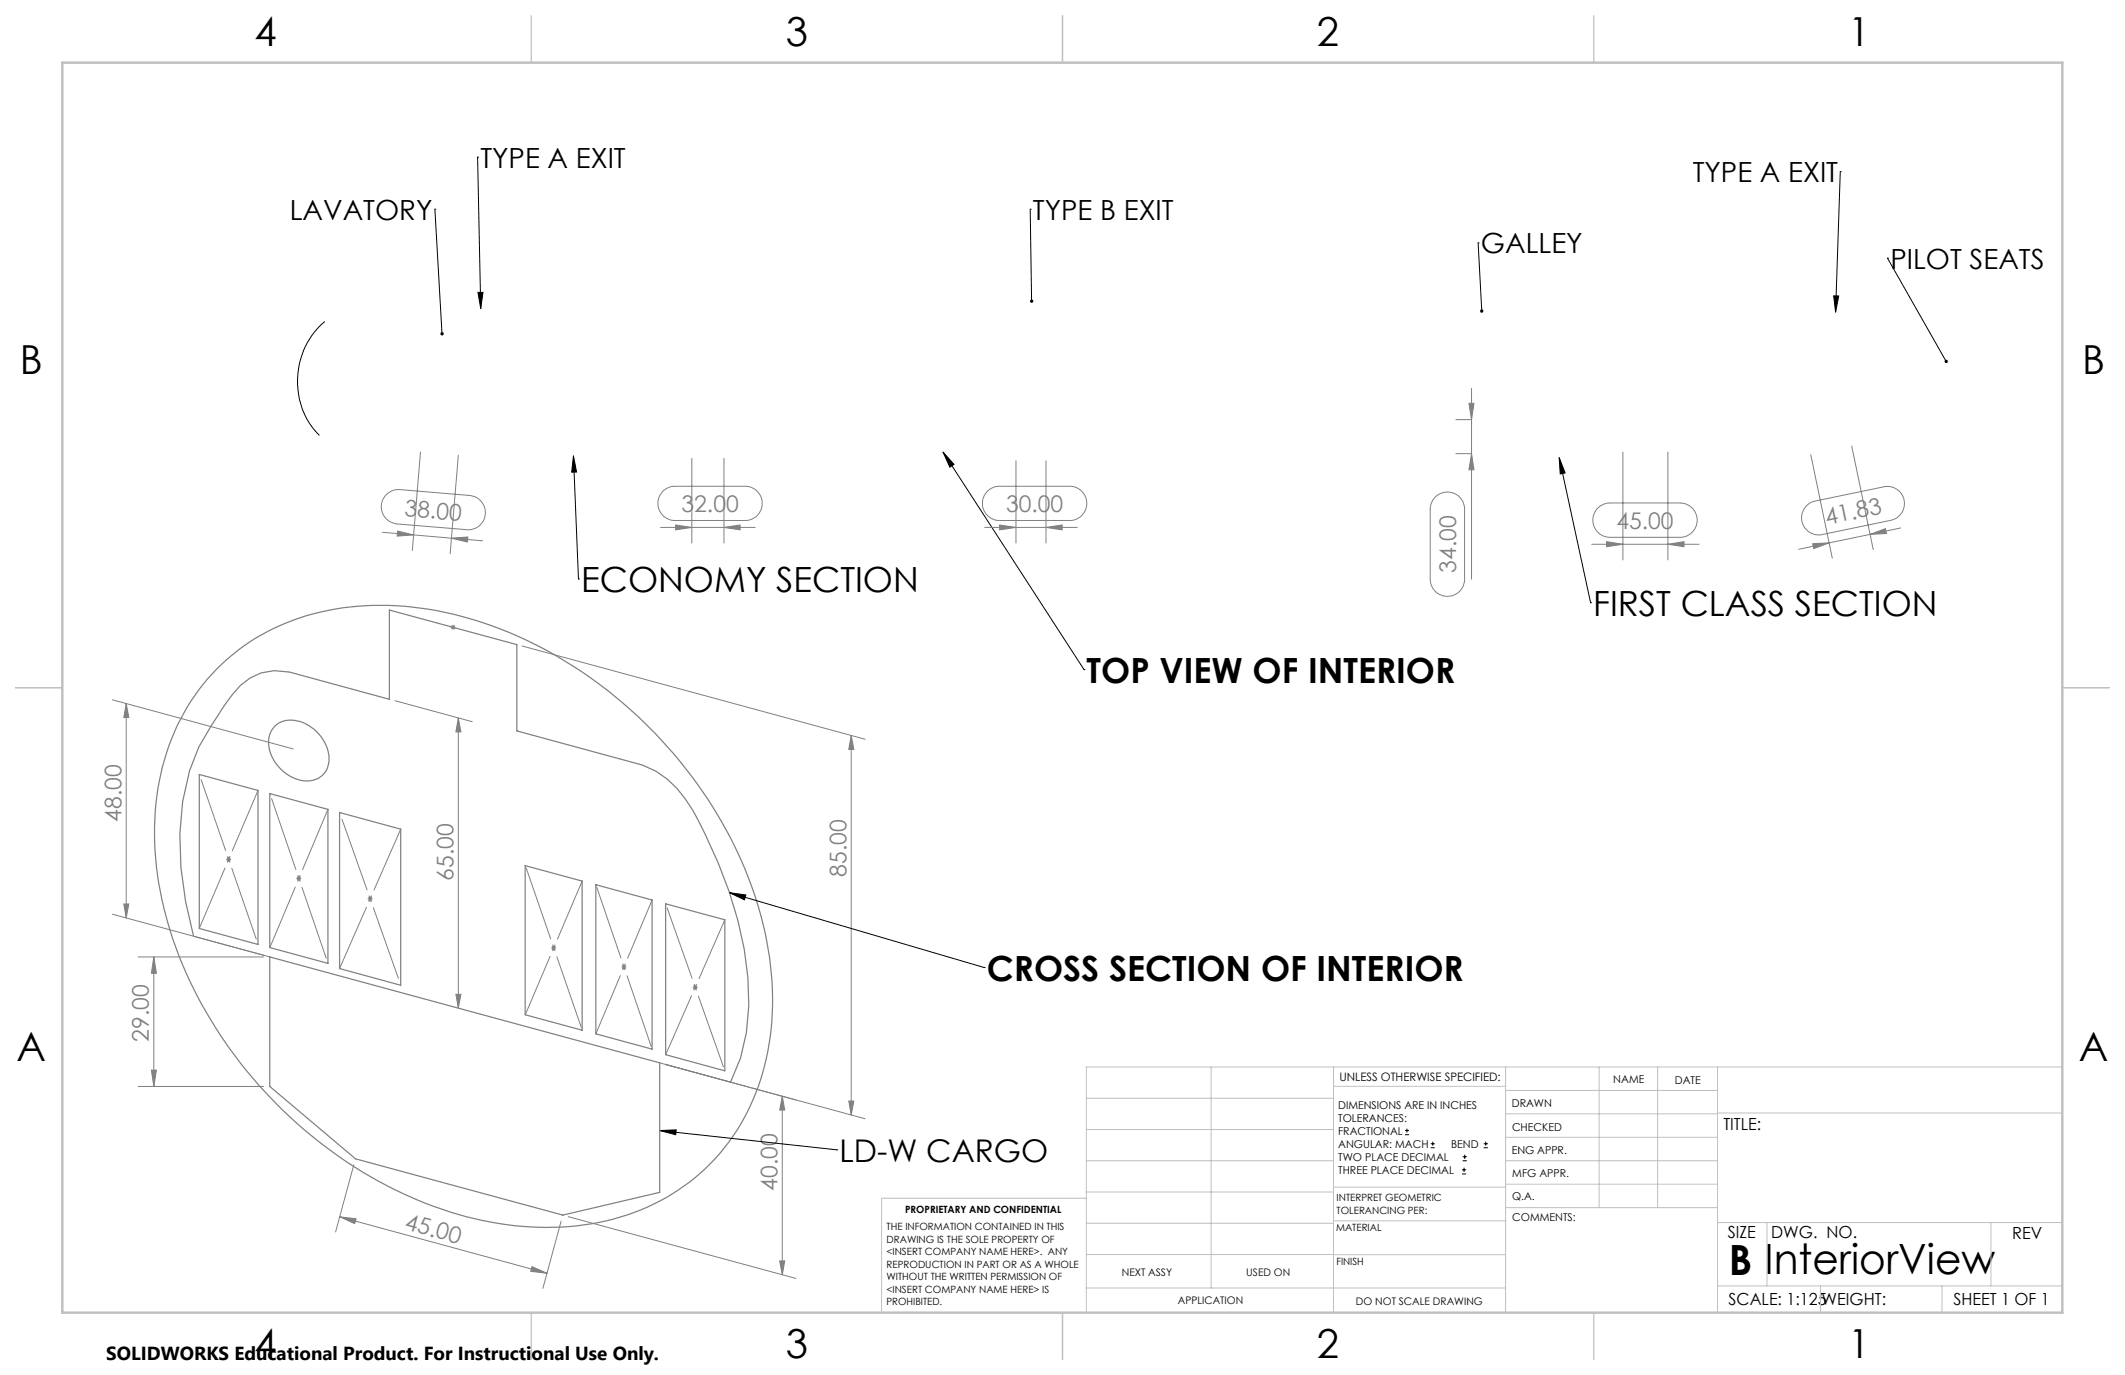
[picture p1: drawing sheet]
<svg xmlns="http://www.w3.org/2000/svg" width="432mm" height="279mm" viewBox="0 0 432 279" stroke-linecap="round" stroke-linejoin="round" font-family="sans-serif">
<g fill="none" stroke="#000" stroke-width=".2">
<path d="M97 31.9h.1M97 31.9l.7 30.8M373.9 34.9h.1M373.9 34.9l-.9 28.5M88.4 42.5h.1M88.4 42.5l1.4 25.3M97.1 59.4h1l-.4 3.3zM209.3 42.5h.1M209.3 42.5l.3 18.7M300.4 49.4h.1M300.4 49.4l.7 13.8M383.5 52.5h.1"/>
<path d="M383.5 52.5l12 20.9M66 65.3a15.9 15.9 0 0 0-1.1 23.2M372.6 60.1h1l-.6 3.3zM116.5 92.6l.7 3.3-1 .1zM116.5 92.6l1 25.1M191.6 91.9l2.3 2.5-.9 .5zM191.6 91.9l28.7 44.2M316.8 93l1.2 3.1-1 .2zM316.8 93l6.4 29.5M117.5 117.7h.1M220.3 136.1h.1M323.2 122.5h.1"/>
<path d="M148.2 181.4l3.4 .5-.3 .9zM148.2 181.4l51.8 15.2M200 196.6h.1M134.1 229.7l3.3-.1-.1 1zM134.1 229.7l35.9 3.9M170 233.6h.1M285.5 230.6h.8M285.5 229.7h.8M285.9 229.3v.9M290.7 233.2h.8M290.7 232.4h.8M291.1 232v.8"/>
<path d="M297.1 238.5h.8M297.1 237.7h.8M297.2 235.9h.9M297.2 235.1h.9M297.5 237.3v.8M297.6 234.6v.9M301.5 233.2h.8M301.5 232.4h.8M301.9 232v.8"/>
</g>
<g fill="none" stroke="#808080" stroke-width=".2">
<path d="M299 78.9v38.8M85.4 91.9l-1.6 20M93.1 92.5l-1.6 20M134.8 99.8l.1-.2a3.6 3.6 0 0 1 2.3-.8h14.2a3.5 3.5 0 0 1 3.5 3.5 3.5 3.5 0 0 1-3.5 3.5h-14.2a3.5 3.5 0 0 1-3.3-2.2 3.5 3.5 0 0 1 .9-3.8zM140.6 93.1v17.2M147.1 93.1v17.2M200.7 99.8l.4-.4a3.1 3.1 0 0 1 2-.6h14.2a3.5 3.5 0 0 1 3.5 3.5 3.5 3.5 0 0 1-3.5 3.5h-14.2a3.5 3.5 0 0 1-3.2-2.2 3.5 3.5 0 0 1 .8-3.8zM206.4 93.6v16.7M212.5 93.6v16.7M295.8 85.3h3.1M295.8 92.2h3.1M298.5 82h1l-.5 3.3z"/>
<path d="M299 92.2l.5 3.3h-1zM329.8 91.9v21.9M338.9 91.9v21.9M367.9 92.4l4.4 21M376.3 90.7l4.3 21M77.7 108.2l6.3 .5M78.6 100.4a3.7 3.7 0 0 1 2.7-.9l14.1 1.2a3.5 3.5 0 0 1 3.2 3.7 3.5 3.5 0 0 1-3.7 3.2l-14.2-1.1a3.5 3.5 0 0 1-3-2.4 3.5 3.5 0 0 1 .9-3.7zM80.8 107.9l3.2 .8-3.3 .2zM84 108.7l7.7 .7M91.7 109.4l3.4-.3-.1 1zM91.7 109.4l6.4 .5M134.2 107.2h19.3"/>
<path d="M137.3 106.7l3.3 .5-3.3 .5zM147.1 107.2l3.3-.5v1zM200.1 107.2h18.8M203.1 106.7l3.3 .5-3.3 .5zM212.5 107.2l3.3-.5v1zM291.6 101a3.5 3.5 0 0 1 3.8-.8 3.5 3.5 0 0 1 2.2 3.3v14.2a3.5 3.5 0 0 1-3.5 3.5 3.5 3.5 0 0 1-3.5-3.5l.1-14.5a3.2 3.2 0 0 1 .9-2.2zM323.4 110.6h21.9M324.6 103.4a3.8 3.8 0 0 1 2.6-1.2h14.2a3.5 3.5 0 0 1 3.5 3.5 3.5 3.5 0 0 1-3.5 3.5h-14.2a3.5 3.5 0 0 1-3.2-2.1 3.5 3.5 0 0 1 .6-3.7zM326.5 110.1l3.3 .5-3.3 .5zM338.9 110.6l3.3-.5v1zM367 102.8a3.3 3.3 0 0 1 1.9-1l13.9-2.9a3.5 3.5 0 0 1 4.1 2.7 3.5 3.5 0 0 1-2.7 4.1l-13.9 2.9a3.5 3.5 0 0 1-3.8-1.7 3.5 3.5 0 0 1 .5-4.1zM368.3 110.5l3.4-.2-3.2 1.2z"/>
<path d="M380 108.6l3.1-1.2 .2 1zM386.2 107.3l-20.7 4.3M91.6 127.5h1M91.7 127.1l.7 .7M92.1 127v1M92.4 127.1l-.7 .7M106.1 131.3l69.7 18.9M22.9 142.2l36.7 10M25.6 143l.6 2.8h-1zM25.6 143v43.5M80.3 142.4l15.7 4.2M93.1 145.9v59"/>
<path d="M93.1 145.9l.6 2.8h-1.1zM173 149.4v77.2M173 149.4l.5 2.9h-1zM46 174.6h1M46.1 174.3l.7 .7M46.5 174.1v1M46.8 174.3l-.7 .7M60.2 178.5h1M60.4 178.2l.7 .7M60.7 178v1M61.1 178.2l-.7 .7M22.9 185.8l31.9 8.7"/>
<path d="M25.2 183.7h1l-.6 2.8zM28.1 194.5h25.5M31.3 194.5v26.3M31.3 194.5l.5 3.3h-1zM74.7 182.6h1M74.9 182.3l.7 .7M75.2 182.1v1.1M75.6 182.3l-.7 .7M112 192.6h1M112.1 192.3l.8 .7M112.5 192.1v1M112.9 192.3l-.8 .7"/>
<path d="M126.3 196.5h1M126.4 196.1l.7 .7M126.8 196v1M127.1 196.1l-.7 .7M30.8 217.5h1l-.5 3.3zM92.6 202h1.1l-.6 2.9zM134.1 216l41.7 11.3M140.8 200.6h.9M140.9 200.3l.7 .7M141.3 200.1v1M141.6 200.3l-.7 .7M28.1 220.8h25.5"/>
<path d="M71.9 236.7l-3.7 13.6M159 222.7v36.3M159 222.7l.5 2.9h-1.1zM172.5 223.7h1l-.5 2.9zM69 247.3l3.4 .4-.3 .9zM69 247.3l42.2 11.4M108.1 257.4l3.1 1.3-3.4-.4zM114 248.1l-3.7 13.7M115.5 247.2l46.2 12.6M158.4 256.2h1.1l-.5 2.8z"/>
</g>
<path d="M44 136a45.7 45.7 0 0 1 33.4-13 73.6 73.6 0 0 1 38.8 12.2 90.8 90.8 0 0 1 37 46.2 61.7 61.7 0 0 1 2.2 35.1 42.2 42.2 0 0 1-33.7 31.9 63 63 0 0 1-35.2-3.9 91 91 0 0 1-51.3-53.5 62.1 62.1 0 0 1-2.2-35.1 44 44 0 0 1 11-19.9zM40.5 157.4l11.9 3.2v31.3l-11.9-3.2zM55.8 147.6a5.7 5.7 0 0 1 7.4 .1 7.7 7.7 0 0 1 3.5 7.8 4.4 4.4 0 0 1-5.7 3 8.3 8.3 0 0 1-6.4-8.6 4.2 4.2 0 0 1 1.2-2.3zM54.8 161.3l11.8 3.2v31.3l-11.8-3.3zM69 165.1l12.4 3.4v31.7l-12.4-3.4zM106.7 175.9l11.6 3.1v30.3l-11.6-3.1zM121.1 179.8l11.4 3.1v30.3l-11.4-3.1zM39.3 190.3a66.4 66.4 0 0 1-2.2-27.4l1.4-6.3 1.9-4.8 2.5-4.3 2.8-4.3 1.5-2.1a11 11 0 0 1 11.6-4.5l20.3 5.5v-18.1l25.9 7v17.5l25.6 7a17.7 17.7 0 0 1 8.7 6.9 79.5 79.5 0 0 1 8.9 18.8 67 67 0 0 1 4 23.2l-.5 5.5-1.2 5.2-2.1 4.8M54.8 194.5l79.3 21.5v26.3l-19.7 4.6-42.2-11.4-17.4-14.7zM135.3 183.7l12 3.2v30.7l-12-3.3z" fill="none" stroke="#808080" stroke-width=".25"/>
<g fill="none" stroke="#c0c0c0" stroke-width=".2">
<path d="M246.1 216.8v44.9M271 216.8v49.9M305.9 216.8v49.9M324.9 216.8v28.6M336.8 216.8v28.6M349 216.8v49.9M419.1 216.8h-198.4v49.9M220.7 235.9h50.3M220.7 229.5h50.3M220.7 223.2h50.3M271 220.7h34.9M305.9 231.1h43.1"/>
<path d="M305.9 226.3h43.1M305.9 221.6h43.1M305.9 235.9h43.1M349 226.2h70.1M220.7 248.6h50.3M220.7 242.2h50.3M220.7 254.9h50.3M220.7 243.5h-41.6v23.2M271 255h34.9M271 248.1h35M271 241.2h35M305.9 240.6h43.1"/>
<path d="M306 245.4h43M349 248.4h70.1M359.1 248.4v12.9M404.6 248.4v12.9M220.7 261.7h85.2M349 261.3h70.1M369.9 261.3v5.4M394.6 261.3v5.4"/>
</g>
<path d="M108 3.2v9.5M215.9 3.2v9.5M323.8 3.2v9.5M3.1 139.7h9.6M419.1 139.7h9.5M108 266.7v9.6M215.9 266.7v9.6M323.8 266.7v9.6" fill="none" stroke="#c0c0c0" stroke-width=".25"/>
<path d="M12.7 12.7h406.4v254h-406.4z" fill="none" stroke="#c0c0c0" stroke-width=".5"/>
<path d="M40.5 157.3l11.9 34.6M54.8 161.2l11.8 34.5" fill="none" stroke="#808080" stroke-width=".2" stroke-dasharray="15.2 1.3 1.3 1.3" stroke-dashoffset="-1.1"/>
<path d="M40.5 188.6l11.9-28M54.8 192.5l11.8-28.1" fill="none" stroke="#808080" stroke-width=".2" stroke-dasharray="15.2 1.3 1.3 1.3" stroke-dashoffset="1.9"/>
<path d="M69 165.1l12.4 35.1" fill="none" stroke="#808080" stroke-width=".2" stroke-dasharray="15.2 1.3 1.3 1.3" stroke-dashoffset="-1.5"/>
<path d="M69 196.8l12.4-28.3" fill="none" stroke="#808080" stroke-width=".2" stroke-dasharray="15.2 1.3 1.3 1.3" stroke-dashoffset="1.7"/>
<path d="M106.7 175.9l11.6 33.4M121.1 179.8l11.4 33.4" fill="none" stroke="#808080" stroke-width=".2" stroke-dasharray="15.2 1.3 1.3 1.3" stroke-dashoffset="-.5"/>
<path d="M106.7 206.2l11.6-27.2M121.1 210.1l11.4-27.2" fill="none" stroke="#808080" stroke-width=".2" stroke-dasharray="15.2 1.3 1.3 1.3" stroke-dashoffset="2.4"/>
<path d="M135.3 183.6l12 34" fill="none" stroke="#808080" stroke-width=".2" stroke-dasharray="15.2 1.3 1.3 1.3" stroke-dashoffset="-.9"/>
<path d="M135.3 214.3l12-27.4" fill="none" stroke="#808080" stroke-width=".2" stroke-dasharray="15.2 1.3 1.3 1.3" stroke-dashoffset="2.2"/>
<g fill="#000">
<path d="M191.6 91.9l2.3 2.5-.9 .5z"/>
<path d="M89.6 67.6l-.1 .1a.34 .34 0 0 0 .4 .5l-.1-.4 .1 .4a.34 .34 0 0 0 .3-.5 .34 .34 0 0 0-.6-.1zM372.6 60.1h1l-.6 3.3zM209.4 61a.31 .31 0 0 0-.1 .3 .31 .31 0 0 0 .3 .2v-.3v.3a.33 .33 0 0 0 .3-.5 .33 .33 0 0 0-.5 0zM300.8 63v.5h.3v-.3v.3a.33 .33 0 0 0 .3-.5 .33 .33 0 0 0-.6 0zM395.3 73.2h-.1a.33 .33 0 0 0 0 .5 .33 .33 0 0 0 .4 0l-.1-.3 .1 .3a.34 .34 0 0 0 .1-.5 .34 .34 0 0 0-.4 0zM97.1 59.4h1l-.4 3.3z"/>
<path d="M116.5 92.6l.7 3.3-1 .1zM316.8 93l1.2 3.1-1 .2z"/>
</g>
<g fill="#808080">
<path d="M91.7 109.4l3.4-.3-.1 1zM80.8 107.9l3.2 .8-3.3 .2z"/>
<path d="M380 108.6l3.1-1.2 .2 1zM368.3 110.5l3.4-.2-3.2 1.2z"/>
<path d="M158.4 256.2h1.1l-.5 2.8zM159 222.7l.5 2.9h-1.1z"/>
<path d="M25.6 143l.6 2.8h-1zM25.2 183.7h1l-.6 2.8zM93.1 145.9l.6 2.8h-1.1zM92.6 202h1.1l-.6 2.9zM173 149.4l.5 2.9h-1zM172.5 223.7h1l-.5 2.9zM31.3 194.5l.5 3.3h-1zM30.8 217.5h1l-.5 3.3z"/>
<path d="M298.5 82h1l-.5 3.3zM299 92.2l.5 3.3h-1z"/>
<path d="M69 247.3l3.4 .4-.3 .9zM108.1 257.4l3.1 1.3-3.4-.4z"/>
<path d="M326.5 110.1l3.3 .5-3.3 .5zM338.9 110.6l3.3-.5v1z"/>
<path d="M137.3 106.7l3.3 .5-3.3 .5zM147.1 107.2l3.3-.5v1z"/>
<path d="M203.1 106.7l3.3 .5-3.3 .5zM212.5 107.2l3.3-.5v1z"/>
</g>
<path d="M148.2 181.4l3.4 .5-.3 .9zM134.1 229.7l3.3-.1-.1 1z" fill="#000"/>
<text font-size="8.5" x="351.3" y="259">B InteriorView</text>
<g font-size="8.1">
<text x="51.7" y="9.3">4</text>
<text x="159.7" y="9.3">3</text>
<text x="267.6" y="9.3">2</text>
<text x="375.6" y="9.3">1</text>
<text x="4" y="76">B</text>
<text x="423.1" y="76">B</text>
<text x="3.3" y="215.7">A</text>
<text x="422.4" y="215.7">A</text>
<text x="51.7" y="276">4</text>
<text x="159.7" y="276">3</text>
<text x="267.6" y="276">2</text>
<text x="375.6" y="276">1</text>
</g>
<g font-size="7.1">
<text x="118.1" y="120.4">ECONOMY SECTION</text>
<text x="323.7" y="125.2">FIRST CLASS SECTION</text>
<text x="220.8" y="138.8">TOP VIEW OF INTERIOR</text>
<text x="200.5" y="199.3">CROSS SECTION OF INTERIOR</text>
</g>
<text font-size="6.3" x="170.6" y="236.2">LD-W CARGO</text>
<g font-size="5.6">
<text x="97.6" y="34.1">TYPE A EXIT</text>
<text x="344" y="37">TYPE A EXIT</text>
<text x="58.9" y="44.7">LAVATORY</text>
<text x="209.9" y="44.7">TYPE B EXIT</text>
<text x="300.9" y="51.5">GALLEY</text>
<text x="384.1" y="54.6">PILOT SEATS</text>
</g>
<g font-size="4.7" fill="#808080">
<text x="82.1" y="104.8" transform="rotate(5 82.1 104.8)">38.00</text>
<text x="138.5" y="104">32.00</text>
<text x="204.4" y="104">30.00</text>
<text x="328.5" y="107.4">45.00</text>
<text x="371.2" y="106.7" transform="rotate(-12 371.2 106.7)">41.83</text>
<text x="295.9" y="116.4" transform="rotate(-90 295.9 116.4)">34.00</text>
<text x="24.7" y="167" transform="rotate(-90 24.7 167)">48.00</text>
<text x="92.2" y="178.9" transform="rotate(-90 92.2 178.9)">65.00</text>
<text x="172" y="178.2" transform="rotate(-90 172 178.2)">85.00</text>
<text x="30.3" y="211.7" transform="rotate(-90 30.3 211.7)">29.00</text>
<text x="158" y="242" transform="rotate(-90 158 242)">40.00</text>
<text x="82.1" y="249.8" transform="rotate(15 82.1 249.8)">45.00</text>
</g>
<text font-size="3.8" x="21.6" y="276.3">SOLIDWORKS Educational Product. For Instructional Use Only.</text>
<g font-size="3.4">
<text x="350.2" y="229.5">TITLE:</text>
<text x="351.1" y="251.6">SIZE</text>
<text x="359.9" y="251.6">DWG. NO.</text>
<text x="408.9" y="251.7">REV</text>
<text x="351.2" y="265.2">SCALE: 1:125WEIGHT:</text>
<text x="396.9" y="265.2">SHEET 1 OF 1</text>
</g>
<text font-size="2.4" x="272.2" y="219.7">UNLESS OTHERWISE SPECIFIED:</text>
<g font-size="2.2">
<text x="327.8" y="220.1">NAME</text>
<text x="340.3" y="220.2">DATE</text>
<text x="271.9" y="225.3">DIMENSIONS ARE IN INCHES</text>
<text x="271.9" y="227.9">TOLERANCES:</text>
<text x="307.2" y="224.9">DRAWN</text>
<text x="271.9" y="230.6">FRACTIONAL</text>
<text x="271.9" y="233.2">ANGULAR: MACH</text>
<text x="294.9" y="233.2">BEND</text>
<text x="307.3" y="229.8">CHECKED</text>
<text x="271.9" y="235.9">TWO PLACE DECIMAL</text>
<text x="271.9" y="238.5">THREE PLACE DECIMAL</text>
<text x="307.2" y="234.5">ENG APPR.</text>
<text x="307.3" y="239.2">MFG APPR.</text>
<text x="307.3" y="243.9">Q.A.</text>
<text x="307.3" y="248.1">COMMENTS:</text>
</g>
<g font-size="2.1">
<text x="227.9" y="259.2">NEXT ASSY</text>
<text x="253.3" y="259.2">USED ON</text>
<text x="239.3" y="265">APPLICATION</text>
<text x="275.5" y="265.1">DO NOT SCALE DRAWING</text>
</g>
<g font-size="2">
<text x="271.6" y="244.1">INTERPRET GEOMETRIC</text>
<text x="180.2" y="250">THE INFORMATION CONTAINED IN THIS</text>
<text x="183.9" y="246.4">PROPRIETARY AND CONFIDENTIAL</text>
<text x="271.5" y="250.2">MATERIAL</text>
<text x="271.6" y="246.6">TOLERANCING PER:</text>
<text x="180.2" y="252.5">DRAWING IS THE SOLE PROPERTY OF</text>
<text x="180.2" y="255.1">&lt;INSERT COMPANY NAME HERE&gt;. ANY</text>
<text x="180.2" y="257.6">REPRODUCTION IN PART OR AS A WHOLE</text>
<text x="271.5" y="257">FINISH</text>
<text x="180.2" y="260.1">WITHOUT THE WRITTEN PERMISSION OF</text>
<text x="180.2" y="262.6">&lt;INSERT COMPANY NAME HERE&gt; IS</text>
<text x="180.2" y="265.2">PROHIBITED.</text>
</g>
</svg>
